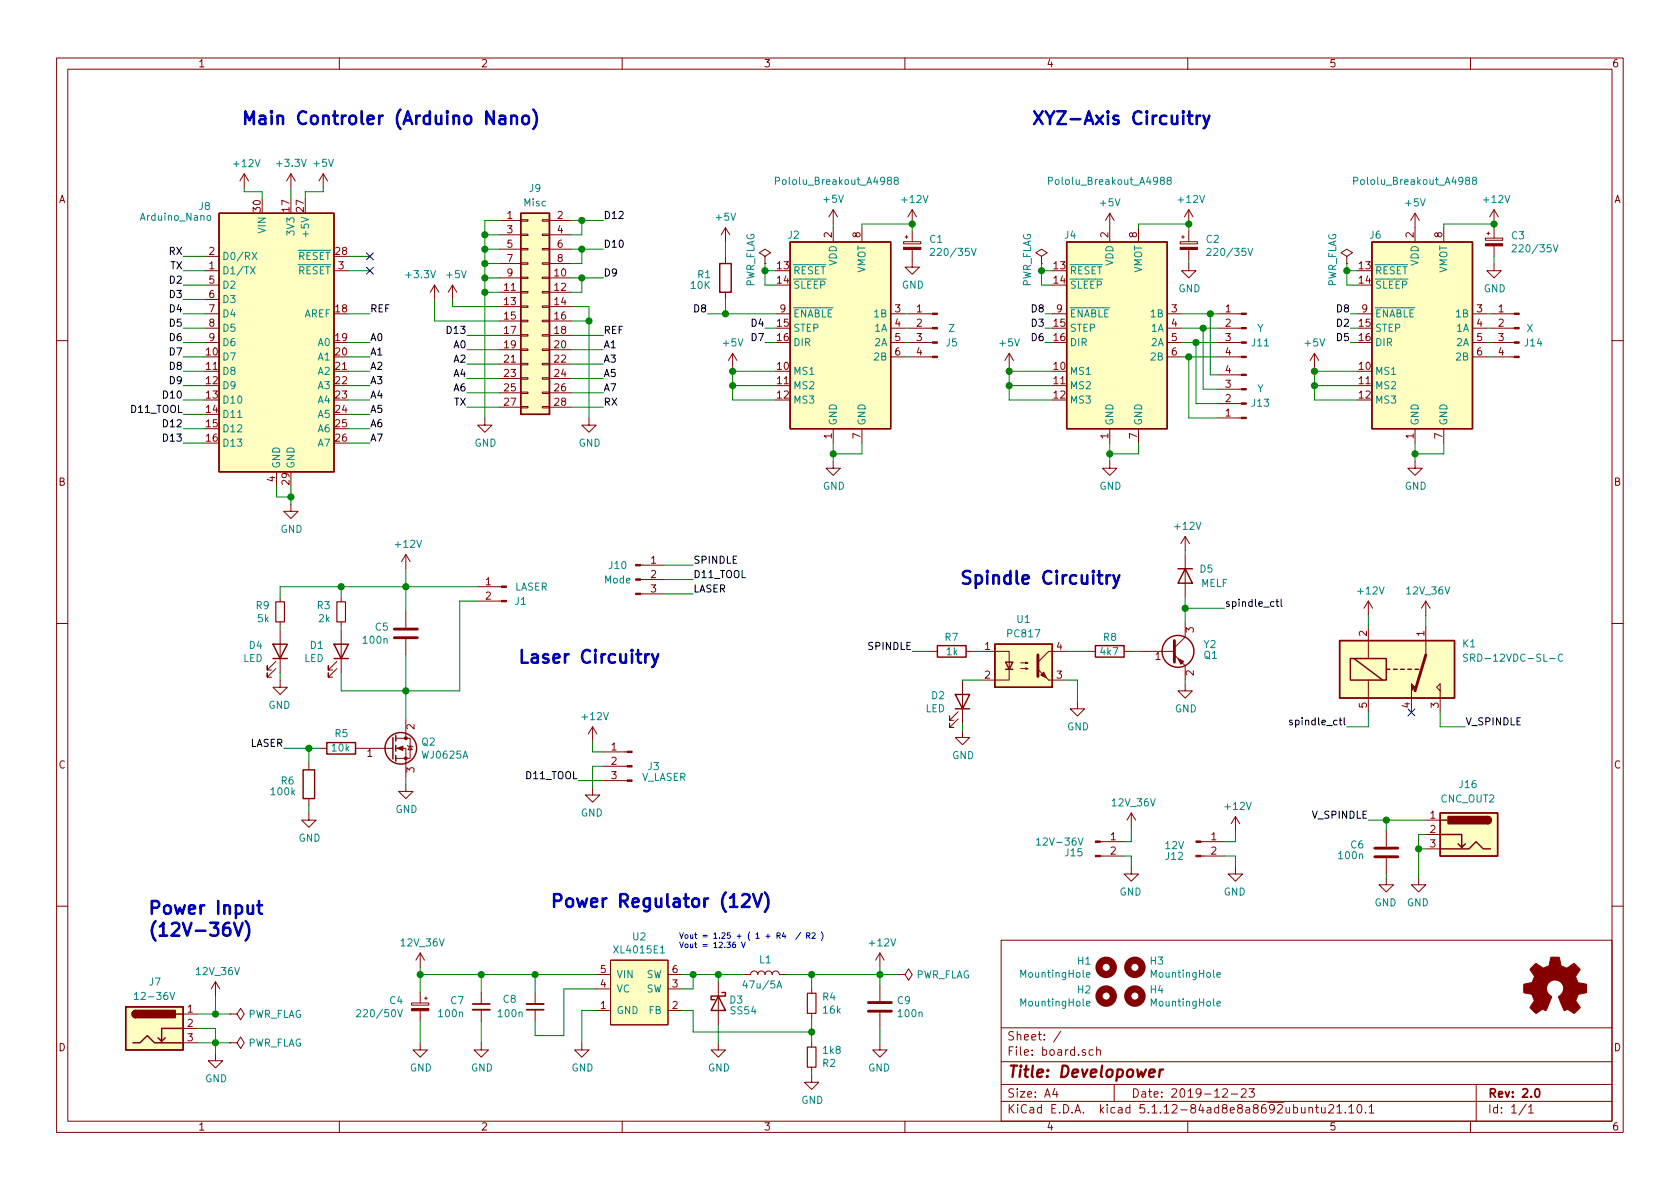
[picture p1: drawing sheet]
<svg xmlns="http://www.w3.org/2000/svg" width="297mm" height="210mm" viewBox="0 0 297 210" stroke-linecap="round" stroke-linejoin="round" font-family="sans-serif">
<g fill="none" stroke="#840000" stroke-width=".18">
<path d="M10 10.3h277v189.9h-277zM12 12.2h273v186.1h-273zM60 10.3v1.9M110 10.3v1.9M160 10.3v1.9M210 10.3v1.9M260 10.3v1.9M43.2 30.7l-.8 1.3M43.2 30.7v2.6M43.2 30.7l.7 1.3M51.4 30.7l-.7 1.3M51.4 30.7v2.6"/>
<path d="M51.4 30.7l.8 1.3M57.1 30.7l-.7 1.3M57.1 30.7v2.6M57.1 30.7l.8 1.3M88.3 39h3.8M92.1 38.9h1.2v.2h-1.2zM95.9 38.9h1.3v.2h-1.3zM97.2 39h3.8M147.3 37.1l-.7 1.2M147.3 37.1v2.5M147.3 37.1l.8 1.2M161.3 37.1v2.5"/>
<path d="M161.3 37.1l-.8 1.2M161.3 37.1l.8 1.2M196.2 37.7v5.1M196.2 37.7l-.7 1.3M196.2 37.7l.8 1.3M210.2 37.1v2.5M210.2 37.1l-.8 1.2M210.2 37.1l.7 1.2M250.2 37.7l-.8 1.3M250.2 37.7v5.1M250.2 37.7l.8 1.3M264.2 37.1v2.5"/>
<path d="M264.2 37.1l-.8 1.2M264.2 37.1l.7 1.2M36.2 58h2.5M36.2 55.5h2.5M36.2 47.9h2.5M36.2 45.3h2.5M36.2 50.4h2.5M36.2 53h2.5M59.1 47.9h2.5M76.8 50.4l-.7 1.3M76.8 50.4v2.6M76.8 50.4l.8 1.3"/>
<path d="M80 50.4l-.8 1.3M80 50.4v2.6M80 50.4l.8 1.3M88.3 49.1h3.8M88.3 51.7h3.8M88.3 54.2h3.8M88.3 56.8h3.8M88.3 59.3h3.8M88.3 41.5h3.8M88.3 44.1h3.8M88.3 46.6h3.8M92.1 59.2h1.2v.2h-1.2z"/>
<path d="M92.1 56.6h1.2v.3h-1.2zM92.1 54.1h1.2v.3h-1.2zM92.1 51.6h1.2v.2h-1.2zM92.1 49h1.2v.3h-1.2zM92.1 46.5h1.2v.2h-1.2zM92.1 43.9h1.2v.3h-1.2zM92.1 41.4h1.2v.3h-1.2zM95.9 59.2h1.3v.2h-1.3zM95.9 56.6h1.3v.3h-1.3zM95.9 54.1h1.3v.3h-1.3zM95.9 51.6h1.3v.2h-1.3zM95.9 49h1.3v.3h-1.3z"/>
<path d="M95.9 46.5h1.3v.2h-1.3zM95.9 43.9h1.3v.3h-1.3zM95.9 41.4h1.3v.3h-1.3zM97.2 49.1h3.8M97.2 51.7h3.8M97.2 54.2h3.8M97.2 56.8h3.8M97.2 59.3h3.8M97.2 41.5h3.8M97.2 44.1h3.8M97.2 46.6h3.8M128.3 40.3l-.8 1.2"/>
<path d="M128.3 40.3v2.5M128.3 45.3v1.3M128.3 51.7v1.3M128.3 40.3l.7 1.2M135.3 45.3l1-.6-1-.6-1.1 .6 1.1 .6v1.3M135.3 46.6h.1M137.2 55.5h2.5M147.3 40.3v2.5M152.4 40.3v2.5M157.5 58h2.5M157.5 55.5h2.5M159.8 42.7h3v.4h-3z"/>
<path d="M160 41.9h.5M160.3 41.7v.5M160.7 58h4.2M160.7 55.5h4.2M161.3 44.1v3.1h1.3l-1.3 1.3-1.3-1.3h1.3M161.3 40.9v1.8M184.1 45.3l1.1-.6-1.1-.6-1 .6 1 .6v1.3M184.1 46.6h.1M186.1 55.5h2.5M201.3 40.3v2.5M206.4 58h2.5M206.4 55.5h2.5"/>
<path d="M208.7 42.7h3v.4h-3zM208.9 41.9h.5M209.2 41.7v.5M210.2 46.6v1.3h1.3l-1.3 1.2-1.3-1.2h1.3M210.2 40.9v1.8M210.2 44.1v1.9M215.3 58h4.2M215.3 55.5h4.2M238.1 45.3l1-.6-1-.6-1 .6 1 .6v1.3M238.1 46.6h.1M240 55.5h2.6M255.3 40.3v2.5"/>
<path d="M260.3 58h2.6M260.3 55.5h2.6M262.6 42.1h3.1v.4h-3.1zM262.9 41.3h.5M263.1 41v.5M263.5 58h4.2M263.5 55.5h4.2M264.2 46.6v1.3h1.2l-1.2 1.2-1.3-1.2h1.3M264.2 40.3v1.8M264.2 43.5v1.8M10 60.2h2M36.2 60.6h2.5"/>
<path d="M85.7 73.9v1.3h1.3l-1.3 1.2-1.2-1.2h1.2M88.3 61.8h3.8M88.3 64.4h3.8M88.3 66.9h3.8M88.3 69.5h3.8M88.3 72h3.8M92.1 71.9h1.2v.2h-1.2zM92.1 69.3h1.2v.3h-1.2zM92.1 66.8h1.2v.3h-1.2zM92.1 64.3h1.2v.2h-1.2zM92.1 61.7h1.2v.3h-1.2zM95.9 71.9h1.3v.2h-1.3z"/>
<path d="M95.9 69.3h1.3v.3h-1.3zM95.9 66.8h1.3v.3h-1.3zM95.9 64.3h1.3v.2h-1.3zM95.9 61.7h1.3v.3h-1.3zM97.2 61.8h3.8M97.2 64.4h3.8M97.2 66.9h3.8M97.2 69.5h3.8M97.2 72h3.8M104.1 73.9v1.3h1.3l-1.3 1.2-1.2-1.2h1.2M129.5 62.5l-.7 1.2M129.5 62.5v2.5"/>
<path d="M129.5 62.5l.8 1.2M147.3 75.8v2.6M152.4 75.8v2.6M157.5 63.1h2.5M157.5 60.6h2.5M160.7 63.1h4.2M160.7 60.6h4.2M178.4 62.5l-.7 1.2M178.4 62.5v2.5M178.4 62.5l.8 1.2M196.2 75.8v2.6M201.3 75.8v2.6"/>
<path d="M206.4 63.1h2.5M206.4 60.6h2.5M215.3 63.1h4.2M215.3 60.6h4.2M215.3 66.3h4.2M215.3 68.8h4.2M215.3 71.4h4.2M215.3 73.9h4.2M232.4 62.5l-.8 1.2M232.4 62.5v2.5M232.4 62.5l.8 1.2M250.2 75.8v2.6"/>
<path d="M255.3 75.8v2.6M260.3 63.1h2.6M260.3 60.6h2.6M263.5 63.1h4.2M263.5 60.6h4.2M285 60.2h2M48.9 83.4v2.6M51.4 89.1v1.3h1.3l-1.3 1.3-1.2-1.3h1.2M71.8 98l-.8 1.3M71.8 98v2.6M71.8 98l.7 1.3M113.3 99.9h4.2"/>
<path d="M147.3 81.5v1.3h1.3l-1.3 1.3-1.3-1.3h1.3M196.2 81.5v1.3h1.3l-1.3 1.3-1.3-1.3h1.3M209.5 94.9v2.5M209.5 98v7.7M209.5 94.9l-.7 1.2M209.5 94.9l.8 1.2M250.2 81.5v1.3h1.3l-1.3 1.3-1.3-1.3h1.3M10 110.3h2M48.8 118.2l-1.6 1.6v-.8v.8h.8M48.8 117l-1.6 1.5v-.8v.8h.8M49.5 105.7v.7M49.5 110v.7"/>
<path d="M49.5 111.4v7.6M59.6 118.2l-1.6 1.6v-.8v.8h.8M59.6 117l-1.6 1.5v-.8v.8h.8M60.3 105.7v.7M60.3 110v.7M60.3 111.4v7.6M71.8 108.2v2.8M71.8 113v2.8M84.5 106.3h4.2M84.5 103.8h4.2M113.3 105h4.2M113.3 102.5h4.2"/>
<path d="M164.5 115.2h1.2M170.8 115.2h1.3M173.4 115.2h5v5.1h-5M180.5 118.2h1.2l-.3 .2v-.3l.3 .1M180.5 117.2h1.2l-.3 .1v-.2l.3 .1M188.6 115.2h-3.2l-1.9 1.9M192.4 115.2h1.3M198.8 115.2h1.2M201.9 115.2h5.7M207.6 115.8l1.9 1.9v2.6M209.5 110.1v2.5l-1.9 1.9M241.9 106.3l-.7 1.3"/>
<path d="M241.9 106.3v2.5M241.9 110.7v5.8M241.9 106.3l.8 1.3M252.1 106.3l-.8 1.3M252.1 106.3v2.5M252.1 110.7v5.1M252.1 106.3l.8 1.3M285 110.3h2M49.5 120.3v1.2h-1.2l1.2 1.3 1.3-1.3h-1.3M54.6 134.9v1.2M56.5 132.3h1.3M62.9 132.3h6.6"/>
<path d="M70 132.3h1.8v5.1M70 130.6h2.5v3.5h-2.5M71.8 138.7v1.2h1.2l-1.2 1.3-1.3-1.3h1.3M71.8 127.2v3.4M72 131.8l.1 .1h.8l.1 .2M72.5 131.9l.4 .7h-.8zM104.8 139.3v1.3h-1.3l1.3 1.3 1.2-1.3h-1.2M104.8 128.5l-.8 1.3M104.8 128.5v2.6M104.8 128.5l.7 1.3M106.7 138h4.2M106.7 135.5h4.2"/>
<path d="M106.7 133h4.2M169.4 127.1l-1.5 1.5v-.7v.7h.8M169.4 125.9l-1.5 1.5v-.8v.8h.8M170.2 129.2v1.2h1.2l-1.2 1.3-1.3-1.3h1.3M170.2 120.3v7.6M185.4 120.3h3.2M190.5 124.1v1.2h1.3l-1.3 1.3-1.3-1.3h1.3M209.5 120.9v1.3h1.3l-1.3 1.2-1.2-1.2h1.2M241.9 120.3v5.7M249.6 123.4v2.6M254.6 122.2l-.6-.7 .6-.6v5.1M54.6 143.8v1.2h1.3l-1.3 1.3-1.3-1.3h1.3"/>
<path d="M54.6 141.2v1.3M194.5 151.4h4.3M194.5 148.8h4.3M200 153.3v1.3h-1.2l1.2 1.2 1.3-1.2h-1.3M200 143.8l-.7 1.2M200 143.8v2.5M200 143.8l.8 1.2M212.3 151.4h4.2M212.3 148.8h4.2M218.4 153.3v1.3h-1.2l1.2 1.2 1.3-1.2h-1.3M218.4 144.4l-.7 1.3M218.4 144.4v2.5"/>
<path d="M218.4 144.4l.8 1.3M245.1 155.2v1.3h-1.3l1.3 1.2 1.3-1.2h-1.3M245.1 146.9v2.8M245.1 151.8v2.8M250.8 155.2v1.3h-1.2l1.2 1.2 1.3-1.2h-1.3M252.1 145h2.5M252.1 147.6h2.5M252.1 150.1h2.5M10 160.2h2M32.4 179.3h2.5M38.1 173.6l-.8 1.3M38.1 173.6v2.5"/>
<path d="M38.1 173.6l.8 1.3M40.6 179.3h1.3l.6-1 .7 1-.7 1-.6-1M40.6 179.3h.1M72.8 177.4h3v.3h-3zM74.3 168.5v2.6M74.3 175.5v1.9M74.3 178.7v1.9M74.3 168.5l-.8 1.3M74.3 168.5l.8 1.3M75.1 176.5h.5M75.3 176.3v.5M85.1 175.5v2"/>
<path d="M85.1 178.6v2M94.6 175.5v2M94.6 178.6v2M105.4 172.3h2.5M105.4 178.7h2.5M105.4 174.9h2.5M107.9 169.8h10.2v11.4h-10.2zM118.1 172.3h2.5M118.1 178.7h2.5M118.1 174.9h2.5M127 173.6v7.6M131.4 172.3h1.3a.63 .63 0 0 1 .6-.6 .63 .63 0 0 1 .7 .6 .63 .63 0 0 1 .6-.6 .63 .63 0 0 1 .7 .6 .63 .63 0 0 1 .6-.6 .63 .63 0 0 1 .6 .6 .63 .63 0 0 1 .7-.6 .63 .63 0 0 1 .6 .6h1.3"/>
<path d="M143.5 174.9v.7M143.5 179.2v.8M155.6 168.5v2.6M155.6 174.2v2.8M155.6 179.1v2.8M155.6 168.5l-.8 1.3M155.6 168.5l.7 1.3M158.7 172.3h1.3l.7-1 .6 1-.6 1-.7-1M158.7 172.3h.1M177 166.3h108v32h-108zM285 160.2h2M32.4 181.9h2.5"/>
<path d="M32.4 184.4h2.5M38.1 186.3v1.3h1.3l-1.3 1.2-1.3-1.2h1.3M40.6 184.4h1.3l.6-1 .7 1-.7 1-.6-1M40.6 184.4h.1M60 198.3v1.9M74.3 184.4v1.3h1.3l-1.3 1.2-1.3-1.2h1.3M85.1 184.4v1.3h1.3l-1.3 1.2-1.3-1.2h1.3M102.9 184.4v1.3h1.2l-1.2 1.2-1.3-1.2h1.3M110 198.3v1.9M127 184.4v1.3h1.3l-1.3 1.2-1.3-1.2h1.3M143.5 190.1v1.3h1.3l-1.3 1.3-1.3-1.3h1.3M143.5 184.4v.8"/>
<path d="M143.5 188.7v.8M155.6 184.4v1.3h-1.3l1.3 1.2 1.2-1.2h-1.2M160 198.3v1.9M177 194.8h108M177 191.8h108M177 187.8h108M177 181.8h108M186.5 192.5l-.4 1h1M186.8 193v1M187.6 182.3l-1.3 2M193.3 185.7l-.5-.1-.2 .3 .1 .6h.6M193.9 185.7h.1a.37 .37 0 0 1 .6 .1v.8"/>
<path d="M193.9 185.1v1.5M197 191.8v3M210 198.3v1.9M216.2 192.7l.2-.2h.4l.2 .5-.9 1h.9M217.7 193.5h1.1M219.5 192.7l.2-.2h.3l.3 .2v.3v.2l-.9 .8h.9M220.8 192.5h1l-.5 .6 .4 .1v.7l-.2 .1-.7-.1M231.4 196l.2-.2 .4 .1 .1 .9M231.4 195.8v1M232.6 195.8h.5M232.8 195.3v1.3l.3 .2M233.7 195.8v.8a.37 .37 0 0 0 .6 .1"/>
<path d="M234.3 195.8v1M234.9 195.5l.3-.2h.3l.2 .2 .1 .3-.1 .2-.8 .8h.9M236.4 195.8l.4-.5v1.5M236.4 196.8h.8M237.9 196.7v.1M238.5 195.8l.4-.5v1.5M238.5 196.8h.9M240.2 195.4l.1-.1a.81 .81 0 0 1 .6 .6 .81 .81 0 0 1-.3 .8l-.2 .1a.8 .8 0 0 1-.6-.6 .8 .8 0 0 1 .4-.8zM241.4 196.7v.1M242.1 195.8l.4-.5v1.5M242.1 196.8h.8M260 198.3v1.9"/>
<path d="M261 191.8v6.5M269.8 195.2l-1.2 2M270.3 195.8l.4-.5v1.5M270.3 196.8h.8"/>
</g>
<path d="M83.6 177.5h3M93.1 178.6h3M271.5 192.7l.2-.2a.81 .81 0 0 1 .6 .6 .81 .81 0 0 1-.3 .8l-.1 .1a.79 .79 0 0 1-.4-1.3z" fill="none" stroke="#840000" stroke-width=".3"/>
<path d="M203.2 189.8l1-.2-.1-.4h-.7l-.3 1 .3 .2 .6-.1M205.1 189.1l-.2 1.3M205.7 189.1a.54 .54 0 0 0-.6 .4" fill="none" stroke="#840000" stroke-width=".41"/>
<g fill="none" stroke="#840000" stroke-width=".25">
<path d="M38.7 37.7h20.4v45.7h-20.4zM92.1 37.7h5.1v35.6h-5.1zM127.3 46.6h2v5.1h-2zM139.7 42.8h17.8v33h-17.8zM188.6 42.8h17.8v33h-17.8zM242.6 42.8h17.7v33h-17.7zM48.3 113.9h2.5l-1.3 2.6zM48.3 116.5h2.5M59.1 113.9h2.5l-1.3 2.6zM59.1 116.5h2.5M165.7 114.2h5.1v2h-5.1zM175.9 113.9h10.2v7.6h-10.2z"/>
<path d="M177.8 117.1h1.3l-.7 1.3zM177.8 118.4h1.3M193.7 114.2h5.1v2h-5.1zM208.3 100.6h2.5M209.5 100.6l1.3 2.5h-2.5zM236.9 113.3h20.3v10.1h-20.3zM238.8 116.5h6.3v3.8h-6.3zM239.4 116.5l5.1 3.8M245.1 118.4h.6M246.4 118.4h.6M247.6 118.4h.7M248.9 118.4h.7"/>
<path d="M250.2 118.4h.6M53.6 136.1h2v5.1h-2zM57.8 131.3h5.1v2h-5.1zM69.5 130.4v3.8M70 130v1.1M70 131.8v1M70 133.6v1M168.9 122.8h2.5l-1.2 2.5zM168.9 125.3h2.5M254.6 143.8h10.2v7.6h-10.2zM254.6 147.6h3.8v2.3l.7-.7M254.6 150.1h5.1l1.3-1.3 1.3 1.3h1.2"/>
<path d="M254.6 145h1.3M257.8 149.2l.6 .7M263 144.4a.63 .63 0 0 1 .7 .6 .63 .63 0 0 1-.7 .7M22.2 178h10.2v7.7h-10.2zM24 178.7a.63 .63 0 0 0-.6 .6 .63 .63 0 0 0 .6 .7M31.1 179.3h1.3M127 176.1l1.3 2.6h-2.6zM127.6 175.5h.7v.6h-2.6v.7h.7M23.5 184.4h1.3l1.2-1.3 1.3 1.3h5.1M29.2 183.5l-.6 .6M32.4 181.9h-3.8v2.2l-.7-.6"/>
<circle cx="208.3" cy="115.2" r="2.82"/>
<circle cx="70.9" cy="132.3" r="2.79"/>
</g>
<g fill="#840000" stroke="#840000" stroke-width=".18">
<path d="M219.5 63h.8v.2h-.8z"/>
<path d="M219.5 60.4h.8v.3h-.8z"/>
<path d="M219.5 57.9h.8v.3h-.8z"/>
<path d="M219.5 55.4h.8v.2h-.8z"/>
<path d="M208.7 43.7h3v.4h-3z"/>
<path d="M159.8 43.7h3v.4h-3z"/>
<path d="M72.8 178.4h3v.3h-3z"/>
<path d="M262.6 43.1h3.1v.4h-3.1z"/>
<path d="M193.7 151.3h.8v.2h-.8z"/>
<path d="M193.7 148.7h.8v.3h-.8z"/>
<path d="M70.2 132.3l1-.4v.8z"/>
<path d="M249.6 120.9l.6 .6-.6 .7v1.2z"/>
<path d="M112.4 104.9h.9v.3h-.9z"/>
<path d="M112.4 102.4h.9v.2h-.9z"/>
<path d="M112.4 99.8h.9v.3h-.9z"/>
<path d="M271.3 170.6l.3-.2 .9 .5a.62 .62 0 0 0 1 0h.2a1.62 1.62 0 0 0 .4-1.4l.1-.2h1.5l.2 .7a.74 .74 0 0 0 .6 1l.5 .2 1.3-.8 1.1 1-.4 .7a.75 .75 0 0 0-.2 1.2l.2 .5 1.5 .2v1.5l-1.4 .3-.1 .1a1.23 1.23 0 0 0-.3 1.2l.7 1-.1 .2-1 .9-.8-.5a.54 .54 0 0 0-.9 0l-1-2.4a2.33 2.33 0 0 0 .8-1.9 1.54 1.54 0 0 0-2.5-.7 1.54 1.54 0 0 0 .5 2.6l-1.1 2.4a.69 .69 0 0 0-1.1 .1l-.6 .4-1.1-1.1 .8-1.1-.2-.6a.71 .71 0 0 0-.9-.7l-.8-.2v-1.5h.5a1.11 1.11 0 0 0 1.2-.8 .72 .72 0 0 0-.2-1.1l-.4-.7z"/>
<path d="M88.7 106.2h.8v.2h-.8z"/>
<path d="M88.7 103.6h.8v.3h-.8z"/>
<path d="M208.3 116.5l1 .5-.5 .5z"/>
<path d="M183.5 118.4l1.9 1.9z"/>
<path d="M184 119.4l.5-.5 .5 1z"/>
<path d="M219.5 66.2h.8v.2h-.8z"/>
<path d="M219.5 68.7h.8v.3h-.8z"/>
<path d="M219.5 71.2h.8v.3h-.8z"/>
<path d="M219.5 73.8h.8v.2h-.8z"/>
<path d="M211.5 151.3h.8v.2h-.8z"/>
<path d="M211.5 148.7h.8v.3h-.8z"/>
<path d="M110.9 137.9h.9v.3h-.9z"/>
<path d="M110.9 135.4h.9v.2h-.9z"/>
<path d="M110.9 132.8h.9v.3h-.9z"/>
<path d="M164.9 63h.8v.2h-.8z"/>
<path d="M164.9 60.4h.8v.3h-.8z"/>
<path d="M164.9 57.9h.8v.3h-.8z"/>
<path d="M164.9 55.4h.8v.2h-.8z"/>
<path d="M267.7 63h.9v.2h-.9z"/>
<path d="M267.7 60.4h.9v.3h-.9z"/>
<path d="M267.7 57.9h.9v.3h-.9z"/>
<path d="M267.7 55.4h.9v.2h-.9z"/>
<circle cx="71.8" cy="134.1" r=".25"/>
<circle cx="71.8" cy="130.6" r=".25"/>
</g>
<g fill="#ffffc2" stroke="#ffffc2" stroke-width=".18">
<path d="M188.6 42.8h17.8v33h-17.8z"/>
<path d="M92.1 37.7h5.1v35.6h-5.1z"/>
<path d="M38.7 37.7h20.4v45.7h-20.4z"/>
<path d="M107.9 169.8h10.2v11.4h-10.2z"/>
<path d="M139.7 42.8h17.8v33h-17.8z"/>
<path d="M254.6 143.8h10.2v7.6h-10.2z"/>
<path d="M242.6 42.8h17.7v33h-17.7z"/>
<path d="M236.9 113.3h20.3v10.1h-20.3z"/>
<path d="M175.9 113.9h10.2v7.6h-10.2z"/>
<path d="M22.2 178h10.2v7.7h-10.2z"/>
</g>
<g fill="none" stroke="#008484" stroke-width=".18">
<path d="M36.7 38.2l.3-.1 .2 .1v.7l-.3 .1-.3-.3zM137.1 32l.7-.1v-.4l-.7-.2v1.3M157.1 31.9l-.2-.1v-.3l.2-.2 .4 .1 .1 .4-.6 .1-.1 .2v.3l.2 .2h.4l.1-.2v-.4l-.2-.1M158.3 31.9l-.2-.3 .2-.3h.3l.2 .2v.3l-.6 .1-.1 .2v.3l.2 .2h.3l.2-.2v-.4l-.2-.1M185.4 32l.7-.1v-.4l-.7-.2v1.3M205.4 31.9l-.2-.1v-.3l.2-.2 .4 .1v.4l-.5 .1-.1 .2v.3l.2 .2h.4l.1-.2-.1-.4-.2-.1M206.6 31.9l-.3-.3 .3-.3h.3l.1 .2v.3l-.5 .1-.2 .2v.3l.3 .2h.3l.2-.2-.1-.4-.1-.1M239.3 32l.7-.1v-.4l-.7-.2v1.3M259.4 31.9l-.2-.1v-.3l.2-.2 .3 .1 .1 .4-.5 .1-.2 .2v.3l.3 .2h.3l.1-.2v-.4l-.2-.1M260.6 31.9l-.2-.1v-.3l.4-.2 .2 .2v.3l-.5 .1-.2 .2v.3l.3 .2h.2l.3-.2-.1-.4-.2-.1M44.3 47.2l.8 1.2M44.6 44.6l.8 1.3"/>
<path d="M45.1 47.2l-.8 1.2M45.4 44.6l-.8 1.3M164.5 44l.5-.1 .2 .1v.3v.2l-.8 .7h.8M171.8 43.9l.4 1.3 .4-1.3M213.4 44l.5-.1 .2 .1v.3v.2l-.8 .7h.8M220.6 43.9l.5 1.3 .4-1.3M267.4 43.4l.4-.1 .2 .1 .1 .2-.1 .2-.7 .7h.8M274.6 43.3l.5 1.2 .4-1.2M259.5 115.7h-.5l-.2 .1-.1 .2 .2 .2 .5 .2 .1 .3-.3 .2h-.5M276.3 115.8a.6 .6 0 0 0-.8 .4 .6 .6 0 0 0 .5 .7l.3-.1M183.3 148.5l.3-.3v1.2M183.3 149.4h.7"/>
<path d="M190.6 148.2l.5 1.2 .4-1.2M23.7 175.8l.4-.3v1.3M23.7 176.8h.8M30 175.5l.5 1.3 .4-1.3M63 178.7l.5-.2 .2 .2 .1 .2-.1 .2-.7 .7h.8M70.3 178.5l.4 1.3 .4-1.3M116.8 168.5h.7M137.4 174.7l.4-1.2 .4 1.2M137.5 174.4h.6M192.1 177.5l.6-.1v-.3h-.4l-.2 .1 .1 .6h.5M192.1 172.4l.6-.1v-.3h-.4l-.2 .2 .1 .6h.5M215.2 172.4l.6-.1-.1-.3h-.3l-.2 .2v.6h.5"/>
<path d="M215.2 177.5l.6-.1-.1-.3h-.3l-.2 .1v.6h.5"/>
</g>
<path d="M48.8 106.4h1.5v3.6h-1.5zM59.6 106.4h1.5v3.6h-1.5zM142.7 175.6h1.6v3.6h-1.6zM142.7 185.2h1.6v3.5h-1.6z" fill="none" stroke="#840000" stroke-width=".2"/>
<path d="M69.7 112.8h4.1M69.7 111.2h4.1M183.5 115.8v3.8M207.6 113.3v3.8M252.1 115.8l-1.9 6.4M243.1 150h4M243.1 151.5h4M153.5 178.8h4.1M153.5 177.3h4.1" fill="none" stroke="#840000" stroke-width=".51"/>
<path d="M83.6 178.6h3M93.1 177.5h3" fill="none" stroke="#840000" stroke-width=".33"/>
<g fill="#840000" stroke="#840000" stroke-width=".25">
<path d="M263 144.4a.63 .63 0 0 1 .7 .6 .63 .63 0 0 1-.7 .7z"/>
<path d="M256 144.4h7v1.3h-7z"/>
<path d="M23.5 178.9l.5-.2v1.3a.64 .64 0 0 1-.6-.4 .64 .64 0 0 1 .1-.7z"/>
<path d="M24 178.7h7v1.3h-7z"/>
</g>
<g fill="none" stroke="#840000" stroke-width="1.3">
<circle cx="195.6" cy="171.1" r="1.27"/>
<circle cx="195.6" cy="176.1" r="1.27"/>
<circle cx="200.7" cy="176.1" r="1.27"/>
<circle cx="200.7" cy="171.1" r="1.27"/>
</g>
<g fill="none" stroke="#008400" stroke-width=".18">
<path d="M43.2 33.3v.6h3.2v1.3M51.4 33.3v1.9M57.1 33.3v.6h-3.1v1.3M88.3 39h-2.6v34.9M101 39h5.7M102.9 39v2.5h-1.9M147.3 39.6v.7M32.4 58h3.8M32.4 55.5h3.8M32.4 47.9h3.8M32.4 50.4h3.8M32.4 45.3h3.8"/>
<path d="M32.4 53h3.8M61.6 55.5h3.8M61.6 47.9h3.8M61.6 45.3h3.8M76.8 53v3.8h11.5M80 53v1.2h8.3M82.5 59.3h5.8M85.7 51.7h2.6M85.7 49.1h2.6M85.7 46.6h2.6M85.7 44.1h2.6M85.7 41.5h2.6"/>
<path d="M101 59.3h5.7M101 49.1h5.7M101 44.1h5.7M101 56.8h3.1M101 54.2h3.1v19.7M102.9 44.1v2.5h-1.9M102.9 49.1v2.6h-1.9M125.1 55.5h12.1M128.3 42.8v2.5M128.3 53v2.5M135.3 46.6v3.8h1.9M135.3 58h1.9"/>
<path d="M135.3 47.9h1.9M152.4 40.3v-.7h8.9v1.3M160 58h.7M160 55.5h.7M184.1 46.6v3.8h2M184.1 47.9h2M184.8 58h1.3M184.8 55.5h1.3M201.3 40.3v-.7h8.9v1.3M208.9 58h6.4M208.9 55.5h6.4M210.2 46v.6"/>
<path d="M212.7 58v10.8h2.6M214 55.5v10.8h1.3M238.1 46.6v3.8h1.9M238.1 47.9h1.9M238.8 58h1.2M238.8 55.5h1.2M255.3 40.3v-.7h8.9v.7M262.9 58h.6M262.9 55.5h.6M264.2 45.3v1.3M32.4 60.6h3.8M32.4 73.3h3.8"/>
<path d="M32.4 63.1h3.8M32.4 78.4h3.8M32.4 75.8h3.8M32.4 68.2h3.8M32.4 70.7h3.8M32.4 65.7h3.8M61.6 60.6h3.8M61.6 73.3h3.8M61.6 63.1h3.8M61.6 78.4h3.8M61.6 75.8h3.8M61.6 68.2h3.8"/>
<path d="M61.6 70.7h3.8M61.6 65.7h3.8M82.5 69.5h5.8M82.5 61.8h5.8M82.5 64.4h5.8M82.5 66.9h5.8M82.5 72h5.8M101 69.5h5.7M101 61.8h5.7M101 64.4h5.7M101 66.9h5.7M101 72h5.7"/>
<path d="M129.5 65v5.7h7.7M129.5 68.2h7.7M129.5 65.7h7.7M135.3 60.6h1.9M147.3 78.4v3.1M152.4 78.4v1.9h-5.1M160 60.6h.7M160 63.1h.7M178.4 68.2h7.7M178.4 65v5.7h7.7M178.4 65.7h7.7M184.8 60.6h1.3"/>
<path d="M196.2 78.4v3.1M201.3 78.4v1.9h-5.1M208.9 60.6h6.4M208.9 63.1h6.4M210.2 63.1v10.8h5.1M211.5 60.6v10.8h3.8M232.4 68.2h7.6M232.4 65v5.7h7.6M232.4 65.7h7.6M238.8 60.6h1.2M250.2 78.4v3.1M255.3 78.4v1.9h-5.1"/>
<path d="M262.9 60.6h.6M262.9 63.1h.6M48.9 86v1.9h2.5M51.4 86v3.1M117.5 99.9h5.1M209.5 97.4v.6M49.5 110.7v.7M49.5 119v1.3M60.3 103.8v1.9M60.3 110.7v.7M71.8 100.6v7.6M71.8 115.8v11.4"/>
<path d="M84.5 103.8h-35v1.9M84.5 106.3h-3.2v15.9h-21v-3.2M117.5 105h5.1M117.5 102.5h5.1M161.3 115.2h3.2M172.1 115.2h1.3M188.6 115.2h3.8M200 115.2h1.9M209.5 107.6h7M209.5 105.7v4.4M241.9 108.8v1.9M252.1 108.8v1.9"/>
<path d="M50.2 132.3h6.3M54.6 132.3v2.6M71.8 137.4v1.3M102.2 138h4.5M104.8 131.1v1.9h1.9M106.7 135.5h-1.9v3.8M170.2 120.3h3.2M170.2 127.9v1.3M188.6 120.3h1.9v3.8M209.5 120.3v.6M241.9 126v2.5h-3.8M254.6 126v2.5h4.5"/>
<path d="M54.6 142.5v1.3M198.8 151.4h1.2v1.9M200 146.3v2.5h-1.2M216.5 151.4h1.9v1.9M218.4 146.9v1.9h-1.9M241.9 145h10.2M245.1 145v1.9M245.1 154.6v.6M250.8 150.1h1.3M252.1 147.6h-1.3v7.6M34.9 179.3h5.7M38.1 176.1v3.2"/>
<path d="M74.3 172.3h31.1M74.3 171.1v4.4M85.1 172.3v3.2M94.6 172.3v3.2M105.4 174.9h-5.7v8.2h-5.1v-2.5M105.4 178.7h-2.5v5.7M120.6 172.3h10.8M120.6 178.7h2v3.8h20.9M122.6 172.3v2.6h-2M127 172.3v1.3M139.1 172.3h19.6M143.5 172.3v2.6"/>
<path d="M143.5 180v4.4M155.6 171.1v3.1M34.9 184.4h5.7M34.9 181.9h3.2v4.4M74.3 180.6v3.8M85.1 180.6v3.8M127 181.2v3.2M143.5 189.5v.6M155.6 181.9v2.5"/>
</g>
<path d="M225.6 106.4h.5M225.8 106v1.1l.3 .1M226.5 106v1.1l.2 .1M228.5 127.4l-.3-.1-.2 .2 .1 .2 .4 .1v.3h-.5M237.7 126.9v1.1l.1 .2" fill="none" stroke="#000" stroke-width=".18"/>
<g fill="none" stroke="#0000c2" stroke-width=".46">
<path d="M94.3 19.4a2.6 2.6 0 0 1 0 3.4M90.4 20.6a.59 .59 0 0 1 1 .2v1.1M90.4 20.4v1.5M92.5 20.6a.61 .61 0 0 1 1 .3v.6a.6 .6 0 0 1-.6 .5 .6 .6 0 0 1-.5-.5zM211.6 20.4v1.5M212.2 20.4a.59 .59 0 0 0-.6 .5M212.8 20.4l.5 1.5M213.8 20.4l-.7 2.1-.3 .2M114.8 115.7a.54 .54 0 0 0-.7 .4M115.3 115.7l.5 1.5M116.4 115.7l-.8 2-.3 .3M196.3 101.7a.59 .59 0 0 0-.6 .5"/>
<path d="M196.8 101.7l.6 1.5M197.9 101.7l-.7 2.1-.4 .2M45.8 159.3v2l.1 .2 .4 .1M131.2 158.3l.4-.2h.5a.62 .62 0 0 1 .3 1l-1.3 1.3h1.4M133.2 158.1l.7 2.3 .8-2.3M135.2 157.8a2.6 2.6 0 0 1 0 3.4M41.4 163.2l.7 2.2 .8-2.2M43.4 162.9a2.6 2.6 0 0 1 0 3.4M45.5 160.1h.8"/>
</g>
<path d="M130 166.6h-.3l-.2 .4 .1 .5h.4v-.5h-.3l-.2 .2M131.1 166.6l.3 1 .4-1M138.6 164.9l-.3 .7h.6M138.8 165.3v.6M141.6 164.9l-.9 1.3M142.6 165.4h.5l.1-.4-.6-.1v1M142.9 165.4l.3 .5M143.6 165l.3-.1 .2 .3-.6 .7h.6M145.2 164.8a1.09 1.09 0 0 1 0 1.5" fill="none" stroke="#0000c2" stroke-width=".18"/>
<g fill="#008400" stroke="#008400" stroke-width=".25">
<circle cx="94.6" cy="172.3" r=".51"/>
<circle cx="214" cy="55.5" r=".51"/>
<circle cx="54.6" cy="132.3" r=".51"/>
<circle cx="178.4" cy="65.7" r=".51"/>
<circle cx="85.1" cy="172.3" r=".51"/>
<circle cx="212.7" cy="58" r=".51"/>
<circle cx="143.5" cy="182.5" r=".51"/>
<circle cx="147.3" cy="80.3" r=".51"/>
<circle cx="51.4" cy="87.9" r=".51"/>
<circle cx="178.4" cy="68.2" r=".51"/>
<circle cx="210.2" cy="39.6" r=".51"/>
<circle cx="196.2" cy="80.3" r=".51"/>
<circle cx="264.2" cy="39.6" r=".51"/>
<circle cx="129.5" cy="65.7" r=".51"/>
<circle cx="127" cy="172.3" r=".51"/>
<circle cx="250.2" cy="80.3" r=".51"/>
<circle cx="245.1" cy="145" r=".51"/>
<circle cx="129.5" cy="68.2" r=".51"/>
<circle cx="85.7" cy="51.7" r=".51"/>
<circle cx="128.3" cy="55.5" r=".51"/>
<circle cx="122.6" cy="172.3" r=".51"/>
<circle cx="71.8" cy="103.8" r=".51"/>
<circle cx="60.3" cy="103.8" r=".51"/>
<circle cx="104.1" cy="56.8" r=".51"/>
<circle cx="143.5" cy="172.3" r=".51"/>
<circle cx="85.7" cy="41.5" r=".51"/>
<circle cx="232.4" cy="65.7" r=".51"/>
<circle cx="85.7" cy="44.1" r=".51"/>
<circle cx="102.9" cy="39" r=".51"/>
<circle cx="85.7" cy="46.6" r=".51"/>
<circle cx="85.7" cy="49.1" r=".51"/>
<circle cx="71.8" cy="122.2" r=".51"/>
<circle cx="211.5" cy="60.6" r=".51"/>
<circle cx="135.3" cy="47.9" r=".51"/>
<circle cx="74.3" cy="172.3" r=".51"/>
<circle cx="232.4" cy="68.2" r=".51"/>
<circle cx="210.2" cy="63.1" r=".51"/>
<circle cx="155.6" cy="172.3" r=".51"/>
<circle cx="238.1" cy="47.9" r=".51"/>
<circle cx="184.2" cy="47.9" r=".51"/>
<circle cx="38.1" cy="184.4" r=".51"/>
<circle cx="161.3" cy="39.6" r=".51"/>
<circle cx="38.1" cy="179.3" r=".51"/>
<circle cx="250.8" cy="150.1" r=".51"/>
<circle cx="102.9" cy="44.1" r=".51"/>
<circle cx="209.6" cy="107.6" r=".51"/>
<circle cx="102.9" cy="49.1" r=".51"/>
</g>
<path d="M64.8 47.3l1.2 1.2M64.8 44.7l1.2 1.2M66 47.3l-1.2 1.2M66 44.7l-1.2 1.2M248.9 125.4l1.3 1.2M250.2 125.4l-1.3 1.2" fill="none" stroke="#000084" stroke-width=".18"/>
<g font-size="3.1" fill="#0000c2">
<text x="42.5" y="22.1">Main Controler (Arduino Nano)</text>
<text x="182.2" y="22.1">XYZ-Axis Circuitry</text>
<text x="169.5" y="103.3">Spindle Circuitry</text>
<text x="91.4" y="117.3">Laser Circuitry</text>
<text x="26" y="161.7">Power Input</text>
<text x="97.2" y="160.5">Power Regulator (12V)</text>
<text x="26" y="165.6">(12V-36V)</text>
</g>
<text font-size="2.8" fill="#840000" x="178" y="190.5">Title: Developower</text>
<g font-size="2.1" fill="#840000">
<text x="178" y="184">Sheet: /</text>
<text x="178" y="186.7">File: board.sch</text>
<text x="178" y="196.9">KiCad E.D.A. kicad 5.1.12-84ad8e8a8692ubuntu21.10.1</text>
<text x="178" y="194.1">Size: A4</text>
<text x="200" y="194.1">Date: 2019-12-23</text>
<text x="263" y="194.1">Rev: 2.0</text>
<text x="263" y="196.9">Id: 1/1</text>
</g>
<g font-size="1.8" fill="#840000">
<text x="35" y="11.9">1</text>
<text x="85" y="11.9">2</text>
<text x="135" y="11.9">3</text>
<text x="185" y="11.9">4</text>
<text x="235" y="11.9">5</text>
<text x="285" y="11.9">6</text>
<text x="10.4" y="35.9">A</text>
<text x="285.4" y="35.9">A</text>
<text x="46.1" y="37.4" transform="rotate(-90 46.1 37.4)">30</text>
<text x="51.2" y="37.4" transform="rotate(-90 51.2 37.4)">17</text>
<text x="53.7" y="37.4" transform="rotate(-90 53.7 37.4)">27</text>
<text x="89.7" y="38.7">1</text>
<text x="89.7" y="41.3">3</text>
<text x="98.6" y="38.7">2</text>
<text x="98.6" y="41.3">4</text>
<text x="37" y="47.6">1</text>
<text x="37" y="45.1">2</text>
<text x="59.4" y="45.1">28</text>
<text x="59.8" y="47.6">3</text>
<text x="89.7" y="43.8">5</text>
<text x="89.7" y="46.3">7</text>
<text x="98.6" y="43.8">6</text>
<text x="98.6" y="46.3">8</text>
<text x="137.5" y="47.6">13</text>
<text x="147.1" y="42" transform="rotate(-90 147.1 42)">2</text>
<text x="152.1" y="42" transform="rotate(-90 152.1 42)">8</text>
<text x="186.4" y="47.6">13</text>
<text x="196" y="42" transform="rotate(-90 196 42)">2</text>
<text x="201" y="42" transform="rotate(-90 201 42)">8</text>
<text x="240.3" y="47.6">13</text>
<text x="249.9" y="42" transform="rotate(-90 249.9 42)">2</text>
<text x="255" y="42" transform="rotate(-90 255 42)">8</text>
<text x="37" y="50.2">5</text>
<text x="37" y="52.7">6</text>
<text x="89.2" y="51.4">11</text>
<text x="89.2" y="54">13</text>
<text x="89.7" y="48.9">9</text>
<text x="98.1" y="48.9">10</text>
<text x="98.1" y="51.4">12</text>
<text x="98.1" y="54">14</text>
<text x="137.5" y="50.2">14</text>
<text x="186.4" y="50.2">14</text>
<text x="240.3" y="50.2">14</text>
<text x="37" y="55.2">7</text>
<text x="37" y="57.8">8</text>
<text x="59.4" y="55.2">18</text>
<text x="89.2" y="56.5">15</text>
<text x="89.2" y="59">17</text>
<text x="98.1" y="56.5">16</text>
<text x="98.1" y="59">18</text>
<text x="137.5" y="57.8">15</text>
<text x="137.9" y="55.2">9</text>
<text x="158.3" y="55.2">3</text>
<text x="158.3" y="57.8">4</text>
<text x="162.1" y="55.2">1</text>
<text x="162.1" y="57.8">2</text>
<text x="186.4" y="57.8">15</text>
<text x="186.8" y="55.2">9</text>
<text x="207.2" y="55.2">3</text>
<text x="207.2" y="57.8">4</text>
<text x="216.7" y="55.2">1</text>
<text x="216.7" y="57.8">2</text>
<text x="240.3" y="57.8">15</text>
<text x="240.8" y="55.2">9</text>
<text x="261.1" y="55.2">3</text>
<text x="261.1" y="57.8">4</text>
<text x="264.9" y="55.2">1</text>
<text x="264.9" y="57.8">2</text>
<text x="36.5" y="62.9">10</text>
<text x="36.5" y="65.4">11</text>
<text x="37" y="60.3">9</text>
<text x="59.4" y="60.3">19</text>
<text x="59.4" y="62.9">20</text>
<text x="59.4" y="65.4">21</text>
<text x="89.2" y="61.6">19</text>
<text x="89.2" y="64.1">21</text>
<text x="98.1" y="61.6">20</text>
<text x="98.1" y="64.1">22</text>
<text x="137.5" y="65.4">10</text>
<text x="137.5" y="60.3">16</text>
<text x="158.3" y="60.3">5</text>
<text x="158.3" y="62.9">6</text>
<text x="162.1" y="60.3">3</text>
<text x="162.1" y="62.9">4</text>
<text x="186.4" y="65.4">10</text>
<text x="186.4" y="60.3">16</text>
<text x="207.2" y="60.3">5</text>
<text x="207.2" y="62.9">6</text>
<text x="216.7" y="60.3">3</text>
<text x="216.7" y="62.9">4</text>
<text x="240.3" y="65.4">10</text>
<text x="240.3" y="60.3">16</text>
<text x="261.1" y="60.3">5</text>
<text x="261.1" y="62.9">6</text>
<text x="264.9" y="60.3">3</text>
<text x="264.9" y="62.9">4</text>
<text x="36.5" y="67.9">12</text>
<text x="36.5" y="70.5">13</text>
<text x="59.4" y="67.9">22</text>
<text x="59.4" y="70.5">23</text>
<text x="89.2" y="66.7">23</text>
<text x="89.2" y="69.2">25</text>
<text x="89.2" y="71.7">27</text>
<text x="98.1" y="66.7">24</text>
<text x="98.1" y="69.2">26</text>
<text x="98.1" y="71.7">28</text>
<text x="137.5" y="67.9">11</text>
<text x="137.5" y="70.5">12</text>
<text x="186.4" y="67.9">11</text>
<text x="186.4" y="70.5">12</text>
<text x="216.7" y="71.1">2</text>
<text x="216.7" y="68.6">3</text>
<text x="216.7" y="66">4</text>
<text x="240.3" y="67.9">11</text>
<text x="240.3" y="70.5">12</text>
<text x="36.5" y="73">14</text>
<text x="36.5" y="75.6">15</text>
<text x="59.4" y="73">24</text>
<text x="59.4" y="75.6">25</text>
<text x="147.1" y="77.6" transform="rotate(-90 147.1 77.6)">1</text>
<text x="152.1" y="77.6" transform="rotate(-90 152.1 77.6)">7</text>
<text x="196" y="77.6" transform="rotate(-90 196 77.6)">1</text>
<text x="201" y="77.6" transform="rotate(-90 201 77.6)">7</text>
<text x="216.7" y="73.7">1</text>
<text x="249.9" y="77.6" transform="rotate(-90 249.9 77.6)">1</text>
<text x="255" y="77.6" transform="rotate(-90 255 77.6)">7</text>
<text x="36.5" y="78.1">16</text>
<text x="59.4" y="78.1">26</text>
<text x="10.4" y="85.9">B</text>
<text x="48.6" y="85.2" transform="rotate(-90 48.6 85.2)">4</text>
<text x="51.2" y="85.7" transform="rotate(-90 51.2 85.7)">29</text>
<text x="285.4" y="85.9">B</text>
<text x="115.1" y="99.7">1</text>
<text x="85.9" y="103.5">1</text>
<text x="85.9" y="106">2</text>
<text x="115.1" y="102.2">2</text>
<text x="115.1" y="104.8">3</text>
<text x="211.1" y="111.9" transform="rotate(-90 211.1 111.9)">3</text>
<text x="241.7" y="112.5" transform="rotate(-90 241.7 112.5)">2</text>
<text x="251.8" y="112.5" transform="rotate(-90 251.8 112.5)">1</text>
<text x="174.1" y="114.9">1</text>
<text x="186.8" y="114.9">4</text>
<text x="204.3" y="116.7">1</text>
<text x="211.1" y="119.5" transform="rotate(-90 211.1 119.5)">2</text>
<text x="174.1" y="120">2</text>
<text x="186.8" y="120">3</text>
<text x="241.7" y="125.2" transform="rotate(-90 241.7 125.2)">5</text>
<text x="249.3" y="125.2" transform="rotate(-90 249.3 125.2)">4</text>
<text x="254.4" y="125.2" transform="rotate(-90 254.4 125.2)">3</text>
<text x="73.3" y="129" transform="rotate(-90 73.3 129)">2</text>
<text x="10.4" y="135.9">C</text>
<text x="64.9" y="133.9">1</text>
<text x="73.3" y="136.6" transform="rotate(-90 73.3 136.6)">3</text>
<text x="108.1" y="132.7">1</text>
<text x="108.1" y="135.2">2</text>
<text x="108.1" y="137.8">3</text>
<text x="285.4" y="135.9">C</text>
<text x="196.4" y="148.6">1</text>
<text x="214.1" y="148.6">1</text>
<text x="252.9" y="144.8">1</text>
<text x="252.9" y="147.3">2</text>
<text x="252.9" y="149.9">3</text>
<text x="196.4" y="151.1">2</text>
<text x="214.1" y="151.1">2</text>
<text x="106.2" y="172.1">5</text>
<text x="118.9" y="172.1">6</text>
<text x="33.2" y="179.1">1</text>
<text x="106.2" y="178.4">1</text>
<text x="106.2" y="174.6">4</text>
<text x="118.9" y="178.4">2</text>
<text x="118.9" y="174.6">3</text>
<text x="10.4" y="185.9">D</text>
<text x="33.2" y="181.6">2</text>
<text x="33.2" y="184.1">3</text>
<text x="285.4" y="185.9">D</text>
<text x="35" y="199.9">1</text>
<text x="85" y="199.9">2</text>
<text x="135" y="199.9">3</text>
<text x="185" y="199.9">4</text>
<text x="235" y="199.9">5</text>
<text x="285" y="199.9">6</text>
</g>
<g font-size="1.8" fill="#008484">
<text x="41.5" y="29.6">+12V</text>
<text x="49.1" y="29.5">+3.3V</text>
<text x="55.5" y="29.5">+5V</text>
<text x="93.6" y="34">J9</text>
<text x="137.8" y="32.7">Pololu_Breakout_A4988</text>
<text x="145.7" y="35.9">+5V</text>
<text x="159.6" y="35.9">+12V</text>
<text x="186.1" y="32.7">Pololu_Breakout_A4988</text>
<text x="208.5" y="35.9">+12V</text>
<text x="240.1" y="32.7">Pololu_Breakout_A4988</text>
<text x="262.5" y="35.9">+12V</text>
<text x="25" y="39">Arduino_Nano</text>
<text x="35.2" y="37.1">J8</text>
<text x="47" y="41.2" transform="rotate(-90 47 41.2)">VIN</text>
<text x="52.1" y="41.4" transform="rotate(-90 52.1 41.4)">3V3</text>
<text x="54.6" y="41.4" transform="rotate(-90 54.6 41.4)">+5V</text>
<text x="92.7" y="36.5">Misc</text>
<text x="126.7" y="39">+5V</text>
<text x="194.6" y="36.5">+5V</text>
<text x="248.6" y="36.5">+5V</text>
<text x="39.2" y="46">D0/RX</text>
<text x="52.7" y="46">RESET</text>
<text x="139.4" y="42.2">J2</text>
<text x="148" y="47" transform="rotate(-90 148 47)">VDD</text>
<text x="164.4" y="42.9">C1</text>
<text x="165.2" y="45.3">220/35V</text>
<text x="188.3" y="42.2">J4</text>
<text x="196.8" y="47" transform="rotate(-90 196.8 47)">VDD</text>
<text x="213.3" y="42.9">C2</text>
<text x="214.1" y="45.3">220/35V</text>
<text x="242.2" y="42.2">J6</text>
<text x="250.8" y="47" transform="rotate(-90 250.8 47)">VDD</text>
<text x="267.3" y="42.3">C3</text>
<text x="268.1" y="44.6">220/35V</text>
<text x="39.2" y="48.5">D1/TX</text>
<text x="39.2" y="51">D2</text>
<text x="39.2" y="53.6">D3</text>
<text x="52.7" y="48.5">RESET</text>
<text x="72" y="49.2">+3.3V</text>
<text x="79" y="49.2">+5V</text>
<text x="122.2" y="51.1">10K</text>
<text x="123.4" y="49.2">R1</text>
<text x="133.4" y="50.9" transform="rotate(-90 133.4 50.9)">PWR_FLAG</text>
<text x="140.2" y="48.5">RESET</text>
<text x="140.2" y="51">SLEEP</text>
<text x="153" y="48.4" transform="rotate(-90 153 48.4)">VMOT</text>
<text x="159.5" y="51">GND</text>
<text x="182.3" y="50.9" transform="rotate(-90 182.3 50.9)">PWR_FLAG</text>
<text x="189.1" y="48.5">RESET</text>
<text x="189.1" y="51">SLEEP</text>
<text x="201.9" y="48.4" transform="rotate(-90 201.9 48.4)">VMOT</text>
<text x="208.4" y="51.7">GND</text>
<text x="236.3" y="50.9" transform="rotate(-90 236.3 50.9)">PWR_FLAG</text>
<text x="243.1" y="48.5">RESET</text>
<text x="243.1" y="51">SLEEP</text>
<text x="255.9" y="48.4" transform="rotate(-90 255.9 48.4)">VMOT</text>
<text x="262.3" y="51.7">GND</text>
<text x="39.2" y="56.1">D4</text>
<text x="39.2" y="58.7">D5</text>
<text x="53.7" y="56.1">AREF</text>
<text x="140.2" y="58.7">STEP</text>
<text x="140.2" y="56.1">ENABLE</text>
<text x="154.7" y="56.1">1B</text>
<text x="154.7" y="58.7">1A</text>
<text x="167.7" y="58.7">Z</text>
<text x="189.1" y="58.7">STEP</text>
<text x="189.1" y="56.1">ENABLE</text>
<text x="203.6" y="56.1">1B</text>
<text x="203.6" y="58.7">1A</text>
<text x="222.3" y="58.7">Y</text>
<text x="243.1" y="58.7">STEP</text>
<text x="243.1" y="56.1">ENABLE</text>
<text x="257.6" y="56.1">1B</text>
<text x="257.6" y="58.7">1A</text>
<text x="269.9" y="58.7">X</text>
<text x="39.2" y="63.7">D7</text>
<text x="39.2" y="61.2">D6</text>
<text x="56.3" y="61.2">A0</text>
<text x="56.3" y="63.7">A1</text>
<text x="127.9" y="61.3">+5V</text>
<text x="140.2" y="61.2">DIR</text>
<text x="154.7" y="61.2">2A</text>
<text x="154.7" y="63.7">2B</text>
<text x="167.3" y="61.3">J5</text>
<text x="176.8" y="61.3">+5V</text>
<text x="189.1" y="61.2">DIR</text>
<text x="203.6" y="61.2">2A</text>
<text x="203.6" y="63.7">2B</text>
<text x="221.4" y="61.3">J11</text>
<text x="230.8" y="61.3">+5V</text>
<text x="243.1" y="61.2">DIR</text>
<text x="257.6" y="61.2">2A</text>
<text x="257.6" y="63.7">2B</text>
<text x="269.6" y="61.3">J14</text>
<text x="39.2" y="66.3">D8</text>
<text x="39.2" y="68.8">D9</text>
<text x="39.2" y="71.4">D10</text>
<text x="56.3" y="66.3">A2</text>
<text x="56.3" y="68.8">A3</text>
<text x="56.3" y="71.4">A4</text>
<text x="140.2" y="66.3">MS1</text>
<text x="140.2" y="68.8">MS2</text>
<text x="140.2" y="71.4">MS3</text>
<text x="189.1" y="66.3">MS1</text>
<text x="189.1" y="68.8">MS2</text>
<text x="189.1" y="71.4">MS3</text>
<text x="221.4" y="71.9">J13</text>
<text x="222.3" y="69.4">Y</text>
<text x="243.1" y="66.3">MS1</text>
<text x="243.1" y="68.8">MS2</text>
<text x="243.1" y="71.4">MS3</text>
<text x="39.2" y="73.9">D11</text>
<text x="39.2" y="76.4">D12</text>
<text x="56.3" y="73.9">A5</text>
<text x="56.3" y="76.4">A6</text>
<text x="148" y="75.3" transform="rotate(-90 148 75.3)">GND</text>
<text x="153" y="75.3" transform="rotate(-90 153 75.3)">GND</text>
<text x="196.8" y="75.3" transform="rotate(-90 196.8 75.3)">GND</text>
<text x="201.9" y="75.3" transform="rotate(-90 201.9 75.3)">GND</text>
<text x="250.8" y="75.3" transform="rotate(-90 250.8 75.3)">GND</text>
<text x="255.9" y="75.3" transform="rotate(-90 255.9 75.3)">GND</text>
<text x="39.2" y="79">D13</text>
<text x="49.5" y="82.9" transform="rotate(-90 49.5 82.9)">GND</text>
<text x="52.1" y="82.9" transform="rotate(-90 52.1 82.9)">GND</text>
<text x="56.3" y="79">A7</text>
<text x="83.9" y="79">GND</text>
<text x="102.3" y="79">GND</text>
<text x="145.5" y="86.6">GND</text>
<text x="194.4" y="86.6">GND</text>
<text x="248.4" y="86.6">GND</text>
<text x="49.6" y="94.2">GND</text>
<text x="207.8" y="93.7">+12V</text>
<text x="70.1" y="96.9">+12V</text>
<text x="107.7" y="100.6">J10</text>
<text x="212.2" y="101.3">D5</text>
<text x="45.3" y="107.7">R9</text>
<text x="56.1" y="107.7">R3</text>
<text x="91" y="104.4">LASER</text>
<text x="91.1" y="107">J1</text>
<text x="106.9" y="103.2">Mode</text>
<text x="212.3" y="103.8">MELF</text>
<text x="240.2" y="105.1">+12V</text>
<text x="248.8" y="105.1">12V_36V</text>
<text x="45.6" y="110">5k</text>
<text x="56.4" y="110">2k</text>
<text x="64.4" y="113.8">100n</text>
<text x="66.4" y="111.5">C5</text>
<text x="167.1" y="113.3">R7</text>
<text x="178.3" y="112.7">PC817</text>
<text x="179.9" y="110.2">U1</text>
<text x="195.1" y="113.3">R8</text>
<text x="43" y="117.1">LED</text>
<text x="44.1" y="114.8">D4</text>
<text x="53.8" y="117.1">LED</text>
<text x="54.9" y="114.8">D1</text>
<text x="167.4" y="115.9">1k</text>
<text x="194.6" y="115.9">4k7</text>
<text x="212.9" y="114.6">Y2</text>
<text x="212.9" y="116.5">Q1</text>
<text x="258.6" y="114.5">K1</text>
<text x="260.2" y="117">SRD-12VDC-SL-C</text>
<text x="47.4" y="125.3">GND</text>
<text x="163.6" y="126">LED</text>
<text x="164.7" y="123.6">D2</text>
<text x="207.7" y="126">GND</text>
<text x="59.3" y="130.3">R5</text>
<text x="74.6" y="131.8">Q2</text>
<text x="103.1" y="127.3">+12V</text>
<text x="188.7" y="129.2">GND</text>
<text x="58.8" y="132.9">10k</text>
<text x="74.7" y="134.2">WJ0625A</text>
<text x="114.6" y="136.2">J3</text>
<text x="168.4" y="134.2">GND</text>
<text x="48.1" y="140.6">100k</text>
<text x="49.7" y="138.7">R6</text>
<text x="69.9" y="143.8">GND</text>
<text x="113.4" y="138.1">V_LASER</text>
<text x="196.8" y="142.6">12V_36V</text>
<text x="216.7" y="143.2">+12V</text>
<text x="254.8" y="141.9">CNC_OUT2</text>
<text x="258.1" y="139.4">J16</text>
<text x="52.8" y="148.8">GND</text>
<text x="102.7" y="144.4">GND</text>
<text x="183.9" y="149.5">12V-36V</text>
<text x="188.4" y="151.4">J15</text>
<text x="206.1" y="150.2">12V</text>
<text x="206.2" y="152.1">J12</text>
<text x="236.8" y="151.9">100n</text>
<text x="238.9" y="150">C6</text>
<text x="197.9" y="158.4">GND</text>
<text x="216.4" y="158.4">GND</text>
<text x="243" y="160.3">GND</text>
<text x="248.7" y="160.3">GND</text>
<text x="71" y="167.4">12V_36V</text>
<text x="111.9" y="166.3">U2</text>
<text x="153.9" y="167.4">+12V</text>
<text x="34.8" y="172.4">12V_36V</text>
<text x="108.9" y="168.6">XL4015E1</text>
<text x="109" y="173">VIN</text>
<text x="114.2" y="173">SW</text>
<text x="134.3" y="170.4">L1</text>
<text x="161.8" y="173">PWR_FLAG</text>
<text x="180.7" y="172.9">MountingHole</text>
<text x="190.6" y="170.6">H1</text>
<text x="203.4" y="170.6">H3</text>
<text x="203.8" y="172.9">MountingHole</text>
<text x="24.4" y="176.8">12-36V</text>
<text x="26.4" y="174.3">J7</text>
<text x="63.8" y="179.9">220/50V</text>
<text x="68.9" y="177.6">C4</text>
<text x="77.7" y="179.9">100n</text>
<text x="79.7" y="177.6">C7</text>
<text x="88.2" y="179.9">100n</text>
<text x="89" y="177.3">C8</text>
<text x="109" y="179.3">GND</text>
<text x="109" y="175.5">VC</text>
<text x="114.2" y="175.5">SW</text>
<text x="114.7" y="179.3">FB</text>
<text x="129.1" y="177.5">D3</text>
<text x="129.3" y="179.4">SS54</text>
<text x="131.9" y="174.8">47u/5A</text>
<text x="145.5" y="176.9">R4</text>
<text x="145.6" y="179.2">16k</text>
<text x="158.7" y="177.6">C9</text>
<text x="159" y="179.9">100n</text>
<text x="180.7" y="178">MountingHole</text>
<text x="190.6" y="175.7">H2</text>
<text x="203.4" y="175.7">H4</text>
<text x="203.8" y="178">MountingHole</text>
<text x="43.7" y="180">PWR_FLAG</text>
<text x="43.7" y="185.1">PWR_FLAG</text>
<text x="36.3" y="191.4">GND</text>
<text x="72.5" y="189.5">GND</text>
<text x="83.3" y="189.5">GND</text>
<text x="101" y="189.5">GND</text>
<text x="125.2" y="189.5">GND</text>
<text x="145.5" y="188.7">R2</text>
<text x="145.6" y="186.4">1k8</text>
<text x="153.5" y="189.5">GND</text>
<text x="141.7" y="195.2">GND</text>
</g>
<g font-size="1.8">
<text x="106.7" y="38.7">D12</text>
<text x="29.9" y="45.1">RX</text>
<text x="30.1" y="47.6">TX</text>
<text x="106.7" y="43.8">D10</text>
<text x="30.1" y="50.2">D2</text>
<text x="30.1" y="52.7">D3</text>
<text x="106.7" y="48.9">D9</text>
<text x="30.1" y="57.8">D5</text>
<text x="30.1" y="55.2">D4</text>
<text x="65.4" y="55.2">REF</text>
<text x="79.3" y="59">D13</text>
<text x="106.7" y="59">REF</text>
<text x="122.8" y="55.2">D8</text>
<text x="133" y="57.8">D4</text>
<text x="182.5" y="55.2">D8</text>
<text x="182.5" y="57.8">D3</text>
<text x="236.5" y="55.2">D8</text>
<text x="236.5" y="57.8">D2</text>
<text x="30.1" y="60.3">D6</text>
<text x="30.1" y="65.4">D8</text>
<text x="30.1" y="62.9">D7</text>
<text x="65.4" y="65.4">A2</text>
<text x="65.4" y="60.3">A0</text>
<text x="65.4" y="62.9">A1</text>
<text x="80.3" y="61.6">A0</text>
<text x="80.3" y="64.1">A2</text>
<text x="106.7" y="61.6">A1</text>
<text x="106.7" y="64.1">A3</text>
<text x="133" y="60.3">D7</text>
<text x="182.5" y="60.3">D6</text>
<text x="236.5" y="60.3">D5</text>
<text x="29.1" y="70.5">D10</text>
<text x="30.1" y="67.9">D9</text>
<text x="65.4" y="70.5">A4</text>
<text x="65.4" y="67.9">A3</text>
<text x="80.3" y="69.2">A6</text>
<text x="80.3" y="66.7">A4</text>
<text x="80.3" y="71.7">TX</text>
<text x="106.7" y="71.7">RX</text>
<text x="106.7" y="69.2">A7</text>
<text x="106.7" y="66.7">A5</text>
<text x="23.2" y="73">D11_TOOL</text>
<text x="29.1" y="75.6">D12</text>
<text x="65.4" y="73">A5</text>
<text x="65.4" y="75.6">A6</text>
<text x="29.1" y="78.1">D13</text>
<text x="65.4" y="78.1">A7</text>
<text x="122.6" y="99.7">SPINDLE</text>
<text x="122.6" y="102.2">D11_TOOL</text>
<text x="122.6" y="104.8">LASER</text>
<text x="216.5" y="107.3">spindle_ctl</text>
<text x="153.6" y="114.9">SPINDLE</text>
<text x="228.9" y="128.3">spindle_ctl</text>
<text x="259.1" y="128.3">V_SPINDLE</text>
<text x="44.2" y="132.1">LASER</text>
<text x="93.1" y="137.8">D11_TOOL</text>
<text x="232.1" y="144.8">V_SPINDLE</text>
</g>
<g font-size="1.4" fill="#0000c2">
<text x="120" y="166">Vout = 1.25 + ( 1 + R4 / R2 )</text>
<text x="120" y="167.6">Vout = 12.36 V</text>
</g>
</svg>
